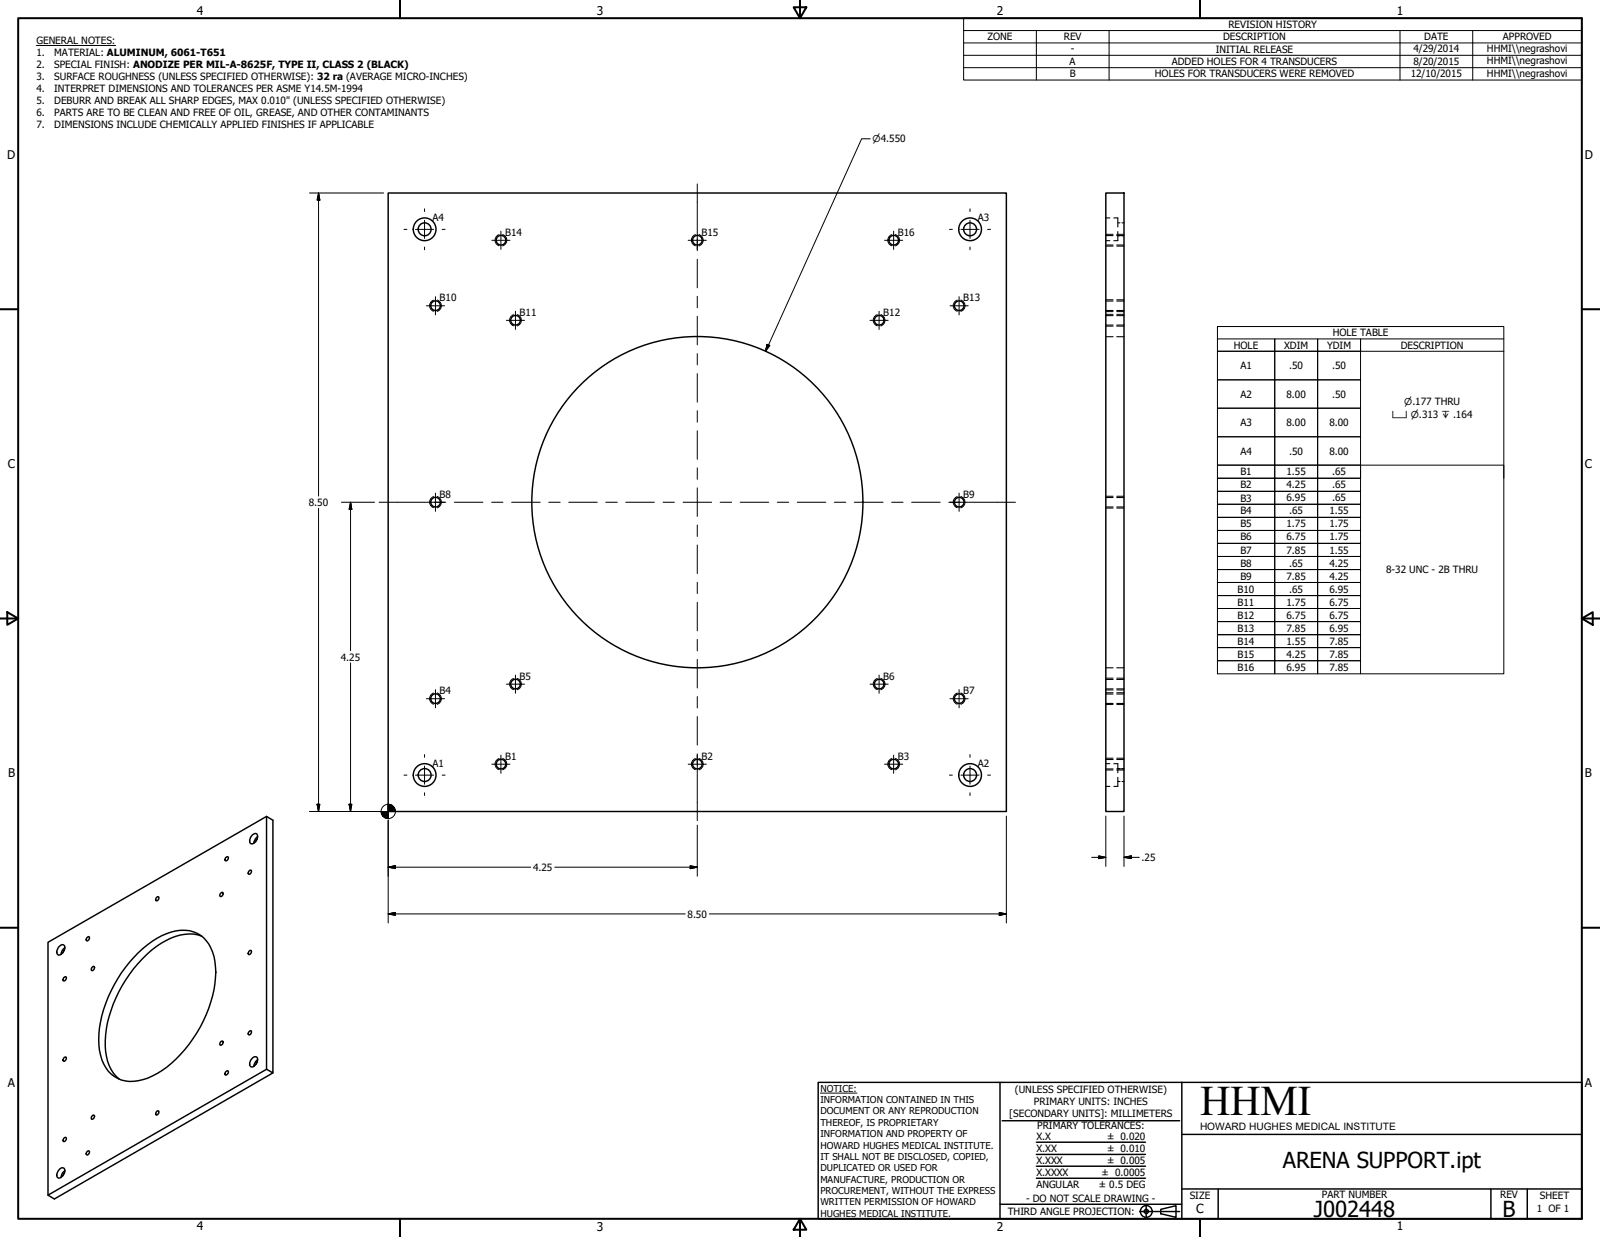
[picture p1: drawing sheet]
<svg xmlns="http://www.w3.org/2000/svg" width="559mm" height="432mm" viewBox="0 0 559 432" stroke-linecap="round" stroke-linejoin="round" font-family="sans-serif">
<!-- layer: Visible (ANSI) -->
<g fill="none" stroke="#000" stroke-width=".51">
<path d="M135.6 67.4h215.9v215.9h-215.9zM386.2 67.4h6.4v215.9h-6.4zM78.8 299.4l.6-.4a.77 .77 0 0 1 .2 1 .77 .77 0 0 1-1 .4zM88.1 291.5a1 1 0 0 1 1.8 0 2.58 2.58 0 0 1-2.1 3.1 1.94 1.94 0 0 1 .3-3.1zM89.8 292.9l-.5 .9M90 292l-.8 .8-.6 1.6M93.1 285v88.3l2.2 1.2v-88.2l-2.2-1.3-76.3 43.9v88.3l2.2 1.3 76.3-44M54.6 313.4l.5-.4a.76 .76 0 0 1 .3 1 .76 .76 0 0 1-1 .3zM77.2 311.7l.5-.2a.94 .94 0 0 1 .1 1 .94 .94 0 0 1-.9 .4l-.1-.5zM86.9 304.1l.5-.4a.76 .76 0 0 1 .3 1 .76 .76 0 0 1-1 .4zM20.8 330.3a1.02 1.02 0 0 1 1.4-.5 1.02 1.02 0 0 1 .4 1.5l-.9 1.6a1 1 0 0 1-1.8-.1v-.9zM22.4 331.7l-.4 .8"/>
<path d="M22.7 330.8l-.9 .8-.5 1.5M30.4 327.3l.5-.3a.76 .76 0 0 1 .2 .9 .76 .76 0 0 1-.9 .4zM32.3 337.6l.5-.3a.78 .78 0 0 1 .1 1 .78 .78 0 0 1-1 .3zM48.3 332.6a25.6 25.6 0 0 1 14.8-7.9 10.5 10.5 0 0 1 11.1 7.6 30.5 30.5 0 0 1-1.3 19.7 45.1 45.1 0 0 1-18 22.7 16.1 16.1 0 0 1-12.5 2.3 11.8 11.8 0 0 1-7.7-10.4 38.9 38.9 0 0 1 6.4-24.9l2.7-3.9zM70.4 326.8a15.9 15.9 0 0 0-14.1 2.4 45.4 45.4 0 0 0-19.5 34.1 15.8 15.8 0 0 0 4.9 13.4M86.9 332.1l.5-.4a.79 .79 0 0 1 .3 1 .79 .79 0 0 1-1 .4zM22.2 341.3l.6-.4a.79 .79 0 0 1 .2 1 .79 .79 0 0 1-.9 .4zM87.2 359.9l.2-.1a.76 .76 0 0 1 .3 1 .76 .76 0 0 1-1 .3v-.6zM22.2 369.4l.6-.4a.76 .76 0 0 1 .2 1 .76 .76 0 0 1-.9 .3zM77.2 363.6l.5-.2a.78 .78 0 0 1 .1 1 .78 .78 0 0 1-1 .2zM78.8 374.1l.6-.3a.8 .8 0 0 1 .2 1 .8 .8 0 0 1-1 .4zM88.1 369.4a1.03 1.03 0 0 1 1.8 0 2.58 2.58 0 0 1-2.1 3 1.87 1.87 0 0 1 .3-3z"/>
<path d="M89.8 370.8l-.5 .8M90 369.9l-.8 .7-.6 1.6M93.1 373.3l-76.3 43.9M22.2 397.4l.6-.4a.76 .76 0 0 1 .2 1 .76 .76 0 0 1-.9 .3zM32.3 389.4h.7v.6l-.5 .6-.5 .1-.1-.6zM54.6 388.1l.5-.4a.76 .76 0 0 1 .3 1 .76 .76 0 0 1-1 .4zM20.8 408.1a1.04 1.04 0 0 1 1.5-.3 1.04 1.04 0 0 1 .3 1.4l-.9 1.5a1.03 1.03 0 0 1-1.8 0v-1zM22.4 409.6l-.4 .8M22.7 408.7l-.9 .7-.5 1.6M30.4 402.1l.5-.4a.76 .76 0 0 1 .2 1 .76 .76 0 0 1-.9 .3z"/>
<circle cx="148.3" cy="80" r="2.25"/>
<circle cx="148.3" cy="80" r="4"/>
<circle cx="175" cy="83.9" r="1.68"/>
<circle cx="243.6" cy="83.9" r="1.68"/>
<circle cx="312.1" cy="83.9" r="1.68"/>
<circle cx="338.8" cy="80" r="2.25"/>
<circle cx="338.8" cy="80" r="4"/>
<circle cx="152.1" cy="106.7" r="1.68"/>
<circle cx="180.1" cy="111.8" r="1.68"/>
<circle cx="307.1" cy="111.8" r="1.68"/>
<circle cx="335" cy="106.7" r="1.68"/>
<circle cx="152.1" cy="175.3" r="1.68"/>
<circle cx="243.5" cy="175.3" r="57.8"/>
<circle cx="335" cy="175.3" r="1.68"/>
<circle cx="180.1" cy="238.8" r="1.68"/>
<circle cx="307.1" cy="238.8" r="1.68"/>
<circle cx="152.1" cy="243.9" r="1.68"/>
<circle cx="335" cy="243.9" r="1.68"/>
<circle cx="148.3" cy="270.5" r="2.25"/>
<circle cx="148.3" cy="270.5" r="4"/>
<circle cx="175" cy="266.7" r="1.68"/>
<circle cx="243.6" cy="266.7" r="1.68"/>
<circle cx="312.1" cy="266.7" r="1.68"/>
<circle cx="338.8" cy="270.5" r="2.25"/>
<circle cx="338.8" cy="270.5" r="4"/>
</g>
<!-- layer: Hidden Narrow (ANSI) -->
<g fill="none" stroke="#000" stroke-width=".35">
<path d="M174.3 81.9a2.02 2.02 0 0 0-1.4 2 2.02 2.02 0 0 0 1.4 1.9M175.6 81.9a2.1 2.1 0 0 1 1.4 2 2.1 2.1 0 0 1-1.4 2M242.9 81.9a2.02 2.02 0 0 0-1.5 2 2.02 2.02 0 0 0 1.5 1.9M244.2 81.9a2.1 2.1 0 0 1 1.4 2 2.1 2.1 0 0 1-1.4 2M311.5 81.9a2.02 2.02 0 0 0-1.5 2 2.02 2.02 0 0 0 1.5 1.9M312.7 81.9a2.1 2.1 0 0 1 1.5 2 2.1 2.1 0 0 1-1.5 2M386.2 85.9h2.5M386.2 81.8h2.5M390 85.9h2.6M390 81.8h2.6M151.4 104.8a2.02 2.02 0 0 0-1.4 1.9 2.02 2.02 0 0 0 1.4 1.9M152.7 104.7a2.1 2.1 0 0 1 1.5 2 2.1 2.1 0 0 1-1.5 2"/>
<path d="M179.4 109.9a2.02 2.02 0 0 0-1.5 1.9 2.02 2.02 0 0 0 1.5 1.9M180.7 109.8a2.1 2.1 0 0 1 1.4 2 2.1 2.1 0 0 1-1.4 2M306.4 109.9a2.02 2.02 0 0 0-1.5 1.9 2.02 2.02 0 0 0 1.5 1.9M307.7 109.8a2.1 2.1 0 0 1 1.4 2 2.1 2.1 0 0 1-1.4 2M334.3 104.8a2.02 2.02 0 0 0-1.4 1.9 2.02 2.02 0 0 0 1.4 1.9M335.6 104.7a2.1 2.1 0 0 1 1.5 2 2.1 2.1 0 0 1-1.5 2M386.2 108.8h2.5M386.2 104.6h2.5M386.2 109.7h2.5M386.2 113.9h2.5M390 108.8h2.6M390 104.6h2.6"/>
<path d="M390 109.7h2.6M390 113.9h2.6M151.4 173.4a2.02 2.02 0 0 0-1.4 1.9 2.02 2.02 0 0 0 1.4 1.9M152.7 173.3a2.1 2.1 0 0 1 1.5 2 2.1 2.1 0 0 1-1.5 2M334.3 173.4a2.02 2.02 0 0 0-1.4 1.9 2.02 2.02 0 0 0 1.4 1.9M335.6 173.3a2.1 2.1 0 0 1 1.5 2 2.1 2.1 0 0 1-1.5 2M386.2 177.4h2.5M386.2 173.2h2.5M390 177.4h2.6M390 173.2h2.6M179.4 236.9a2.02 2.02 0 0 0-1.5 1.9 2.02 2.02 0 0 0 1.5 1.9M180.7 236.8a2.1 2.1 0 0 1 1.4 2 2.1 2.1 0 0 1-1.4 2"/>
<path d="M306.4 236.9a2.02 2.02 0 0 0-1.5 1.9 2.02 2.02 0 0 0 1.5 1.9M307.7 236.8a2.1 2.1 0 0 1 1.4 2 2.1 2.1 0 0 1-1.4 2M386.2 236.7h2.5M390 236.7h2.6M151.4 241.9a2.02 2.02 0 0 0-1.4 2 2.02 2.02 0 0 0 1.4 1.9M152.7 241.9a2.1 2.1 0 0 1 1.5 2 2.1 2.1 0 0 1-1.5 2M334.3 241.9a2.02 2.02 0 0 0-1.4 2 2.02 2.02 0 0 0 1.4 1.9M335.6 241.9a2.1 2.1 0 0 1 1.5 2 2.1 2.1 0 0 1-1.5 2M386.2 245.9h2.5M386.2 241.8h2.5M386.2 240.9h2.5M390 245.9h2.6"/>
<path d="M390 241.8h2.6M390 240.9h2.6M174.3 264.8a2.02 2.02 0 0 0-1.4 1.9 2.02 2.02 0 0 0 1.4 2M175.6 264.7a2.1 2.1 0 0 1 1.4 2 2.1 2.1 0 0 1-1.4 2M242.9 264.8a2.02 2.02 0 0 0-1.5 1.9 2.02 2.02 0 0 0 1.5 2M244.2 264.7a2.1 2.1 0 0 1 1.4 2 2.1 2.1 0 0 1-1.4 2M311.5 264.8a2.02 2.02 0 0 0-1.5 1.9 2.02 2.02 0 0 0 1.5 2M312.7 264.7a2.1 2.1 0 0 1 1.5 2 2.1 2.1 0 0 1-1.5 2M386.2 268.8h2.5M386.2 264.7h2.5M390 268.8h2.6M390 264.7h2.6"/>
</g>
<!-- layer: Hidden (ANSI) -->
<g fill="none" stroke="#000" stroke-width=".38">
<path d="M386.2 76.1h1.4M389 76.1h1.4v3.1M390.4 77.8h.8M391.9 77.8h.7M386.2 84h1.4M386.2 85.5h2.5M386.2 82.2h2.5M390 85.5h2.6M390 82.2h2.6M390.4 80.8v3.2h-1.4M390.4 82.3h.8M391.9 82.3h.7"/>
<path d="M386.2 108.4h2.5M386.2 105.1h2.5M386.2 110.2h2.5M386.2 113.5h2.5M386.2 117.5h2.5M390 108.4h2.6M390 105.1h2.6M390 110.2h2.6M390 113.5h2.6M390 117.5h2.6M386.2 177h2.5M386.2 173.7h2.5"/>
<path d="M390 177h2.6M390 173.7h2.6M386.2 237.2h2.5M386.2 233.1h2.5M390 237.2h2.6M390 233.1h2.6M386.2 245.6h2.5M386.2 242.3h2.5M386.2 240.5h2.5M390 245.6h2.6M390 242.3h2.6M390 240.5h2.6"/>
<path d="M386.2 274.5h1.4M386.2 266.6h1.4M386.2 268.4h2.5M386.2 265.1h2.5M389 266.6h1.4v3.1M390 268.4h2.6M390 265.1h2.6M390.4 271.3v3.2h-1.4M390.4 272.8h.8M390.4 268.3h.8M391.9 272.8h.7M391.9 268.3h.7"/>
</g>
<!-- layer: Border (ANSI) -->
<g fill="none" stroke="#000" stroke-width=".7">
<path d="M6.3 6.3h546.1v419.1h-546.1zM139.7 0v6.3M277.2 2.5h4.4l-2.2 3.8zM279.4 0v6.3M419.1 0v6.3M0 107.9h6.3M552.4 107.9h6.4M0 215.9h6.3M2.5 213.7l3.8 2.2-3.8 2.2zM552.4 215.9l3.9-2.2v4.4zM552.4 215.9h6.4M0 323.8h6.3"/>
<path d="M552.4 323.8h6.4M139.7 425.4v6.4M279.4 425.4l2.2 3.9h-4.4zM279.4 425.4v6.4M419.1 425.4v6.4"/>
</g>
<!-- layer: Title (ANSI) -->
<g fill="none" stroke="#000" stroke-width=".51">
<path d="M285.8 377.8h266.6v47.6h-266.6zM349.2 377.8v47.6M412.7 377.8v47.6M350 391.2h62M361.9 398.7h38.1M412.7 396h139.7M361.9 411.3h38.1M361.9 407.1h38.1M361.9 403h38.1M412.7 415h139.7M425.4 415v10.4M520.7 415v10.4"/>
<path d="M533.4 415v10.4M349.2 420.4h63.5M398 422.9h14M400.3 420.6v4.6M405.4 422.1l5.3-1.2v4l-5.3-1.2z"/>
<circle cx="400.3" cy="422.9" r="2.06"/>
<circle cx="400.3" cy="422.9" r=".73"/>
</g>
<path d="M286.5 381.6h12.8" fill="none" stroke="#000" stroke-width=".35"/>
<!-- layer: Symbol (ANSI) -->
<g fill="none" stroke="#000" stroke-width=".35">
<path d="M12.7 15.9h27.7M336.5 10.7v-4.4h215.9v4.4M336.5 15h215.9M336.5 19.3h215.9M361.9 10.7v17.2M387.3 10.7v17.2M488.9 10.7v17.2M514.3 10.7v17.2M552.4 10.7h-215.9v4.3M552.4 10.7v17.2h-215.9v-12.9M336.5 23.6h215.9M425.2 118.3h20v4.3h-20h20v10h-20h20v9.9h-20h20v10h-20h20v9.9h-20h20v4.5h-20h20v4.6h-20h20v4.5h-20h20v4.6h-20h20v4.6h-20h20v4.5h-20h20v4.5h-20h20v4.6h-20h20v4.5h-20h20v4.6h-20h20v4.5h-20h20v4.6h-20h20v4.6h-20h20v4.5h-20h20v4.5h-20h20v4.6v-4.6h15v4.6v-4.6h15v4.6"/>
<path d="M425.2 114h100v121.2h-100zM445.2 118.3h15v4.3h-15zM460.2 118.3h15v4.3h-15zM525.2 118.3h-50v4.3h50M445.2 122.6h15v10h-15zM445.2 132.6h15v9.9h-15zM460.2 122.6h15v10h-15zM460.2 132.6h15v9.9h-15zM445.2 142.5h15v10h-15zM445.2 152.5h15v9.9h-15zM460.2 142.5h15v10h-15zM460.2 152.5h15v9.9h-15z"/>
<path d="M445.2 162.4h15v4.5h-15zM445.2 166.9h15v4.6h-15zM445.2 171.5h15v4.5h-15zM445.2 176h15v4.6h-15zM460.2 162.4h15v4.5h-15zM460.2 166.9h15v4.6h-15zM460.2 171.5h15v4.5h-15zM460.2 176h15v4.6h-15zM475.2 166.9v-4.5h50v4.5M445.2 180.6h15v4.6h-15zM445.2 185.2h15v4.5h-15zM445.2 189.7h15v4.5h-15z"/>
<path d="M445.2 194.2h15v4.6h-15zM445.2 198.8h15v4.5h-15zM460.2 180.6h15v4.6h-15zM460.2 185.2h15v4.5h-15zM460.2 189.7h15v4.5h-15zM460.2 194.2h15v4.6h-15zM460.2 198.8h15v4.5h-15zM445.2 203.3h15v4.6h-15zM445.2 207.9h15v4.5h-15zM445.2 212.4h15v4.6h-15zM445.2 217h15v4.6h-15zM460.2 203.3h15v4.6h-15z"/>
<path d="M460.2 207.9h15v4.5h-15zM460.2 212.4h15v4.6h-15zM460.2 217h15v4.6h-15zM445.2 221.6h15v4.5h-15zM445.2 226.1h15v4.5h-15zM460.2 221.6h15v4.5h-15zM460.2 226.1h15v4.5h-15z"/>
</g>
<!-- layer: Center Mark (ANSI) -->
<g fill="none" stroke="#000" stroke-width=".35">
<path d="M148.3 72.9v1M148.3 76.9v6.3M338.8 72.9v1M338.8 76.9v6.3M141.1 80.1h1M145.1 80.1h6.3M148.3 86.2v1M154.4 80.1h1M171.8 83.9h6.3M174.9 80.7v6.4M240.3 83.9h6.4M243.5 80.7v6.4"/>
<path d="M308.9 83.9h6.4M312.1 80.7v6.4M331.6 80.1h1M335.6 80.1h6.3M338.8 86.2v1M344.9 80.1h1M148.9 106.7h6.4M152.1 103.6v6.3M176.8 111.8h6.4M180 108.6v6.4M303.8 111.8h6.4M307 108.6v6.4"/>
<path d="M331.8 106.7h6.3M335 103.6v6.3M148.9 175.3h6.4M152.1 172.1v6.4M331.8 175.3h6.3M335 172.1v6.4M176.8 238.8h6.4M180 235.6v6.4M303.8 238.8h6.4M307 235.6v6.4M148.9 243.9h6.4M152.1 240.7v6.4"/>
<path d="M331.8 243.9h6.3M335 240.7v6.4M141.1 270.6h1M145.1 270.6h6.3M148.3 263.4v1M148.3 267.4v6.3M148.3 276.7v1M154.4 270.6h1M171.8 266.8h6.3M174.9 263.6v6.3M240.3 266.8h6.4M243.5 263.6v6.3"/>
<path d="M308.9 266.8h6.4M312.1 263.6v6.3M331.6 270.6h1M335.6 270.6h6.3M338.8 263.4v1M338.8 267.4v6.3M338.8 276.7v1M344.9 270.6h1"/>
</g>
<!-- layer: Dimension (ANSI) -->
<g fill="none" stroke="#000" stroke-width=".35">
<path d="M303.9 48.5h-3l-33.6 74.2M108.1 67.4h25.9M111.3 67.4l.4 2.4h-1zM111.3 67.4v105.8M267.9 120.2l1 .4-1.6 2.1zM111.3 177.4v105.9M119.3 175.3h11.5M122.4 175.3l.5 2.5h-1zM122.4 175.3v51.8M122.4 231.4v51.9M108.1 283.3h25.1M110.7 280.7h1l-.4 2.6z"/>
<path d="M121.9 280.7h1l-.5 2.6zM135.6 286.3v35.9M243.5 288v17.9M351.5 284.9v37.3M381.3 299.3h4.9M383.7 298.8l2.5 .5-2.5 .4zM386.2 284.9v17.6M392.6 299.3l2.5-.5v.9zM392.6 299.3h5.3M392.6 284.9v17.6M135.6 319l2.4-.5v1zM135.6 302.7l2.4-.5v1z"/>
<path d="M135.6 319h103.7M135.6 302.7h49.8M193.7 302.7h49.8M241 302.2l2.5 .5-2.5 .5zM247.7 319h103.8M349 318.5l2.5 .5-2.5 .5z"/>
<circle cx="135.6" cy="283.2" r="2.51"/>
</g>
<g fill="#000" stroke="#000" stroke-width=".35">
<path d="M111.3 67.4l.4 2.4zM111.3 67.4l.4 2.4h-1zM267.9 120.2l-.6 2.5zM267.9 120.2l1 .4-1.6 2.1zM122.4 175.3l.5 2.5zM122.4 175.3l.5 2.5h-1zM110.7 280.7l.6 2.6zM110.7 280.7h1l-.4 2.6zM121.9 280.7l.5 2.6zM121.9 280.7h1l-.5 2.6zM133.1 283.3l.7 1.7-.5-.8zM133.1 283.3l1.5 2.3-.8-.6z"/>
<path d="M133.1 283.3l2.5 2.5-1-.2zM135.6 283.3h2.4zM135.6 280.7l2.4 2.6h-2.4zM135.6 280.7v5.1zM133.1 283.3h2.5v2.5zM133.1 283.3h2.5zM137.4 281.5l.6 1.8zM136.5 280.9l.9 .6 .6 1.8zM135.6 280.7l.9 .2 1.5 2.4zM383.7 299.7l2.5-.4zM383.7 298.8l2.5 .5-2.5 .4zM392.6 299.3l2.5-.5z"/>
<path d="M392.6 299.3l2.5-.5v.9zM135.6 319l2.4-.5zM135.6 319l2.4-.5v1zM135.6 302.7l2.4-.5zM135.6 302.7l2.4-.5v1zM241 303.2l2.5-.5zM241 302.2l2.5 .5-2.5 .5zM349 319.5l2.5-.5zM349 318.5l2.5 .5-2.5 .5z"/>
</g>
<!-- layer: Centerline (ANSI) -->
<g fill="none" stroke="#000" stroke-width=".35">
<path d="M243.5 64.2v16.3M243.5 83.5v4M243.5 90.5v10M243.5 103.4v4M243.5 110.4v10M243.5 123.4v4M243.5 130.4v10M243.5 143.4v4M243.5 150.4v9.9M132.4 175.3h16.3M151.7 175.3h4M158.7 175.3h10"/>
<path d="M171.7 175.3h3.9M178.7 175.3h10M191.6 175.3h4M198.6 175.3h10M211.6 175.3h4M218.6 175.3h9.9M231.6 175.3h3.9M238.6 175.3h9.9M243.5 163.3v4M243.5 170.3v10M251.5 175.3h4M258.5 175.3h10"/>
<path d="M271.5 175.3h4M278.4 175.3h10M291.4 175.3h4M298.4 175.3h10M311.4 175.3h4M318.4 175.3h10M331.3 175.3h4M338.3 175.3h16.3M243.5 183.3v4M243.5 190.2v10M243.5 203.3v3.9M243.5 210.2v10"/>
<path d="M243.5 223.2v4M243.5 230.2v10M243.5 243.1v4M243.5 250.1v10M243.5 263.1v4M243.5 270.1v16.3"/>
</g>
<text font-size="14.7" x="419.1" y="389.2">HHMI</text>
<g font-size="7.7">
<text x="448" y="407.6">ARENA SUPPORT.ipt</text>
<text x="458.9" y="424.8">J002448</text>
<text x="524.8" y="424.7">B</text>
</g>
<text font-size="4.4" x="417.8" y="423.5">C</text>
<g font-size="4.2">
<text x="68.7" y="5.3">4</text>
<text x="208.4" y="5.3">3</text>
<text x="348.1" y="5.3">2</text>
<text x="487.8" y="5.3">1</text>
<text x="2.5" y="55.5">D</text>
<text x="553.5" y="55.5">D</text>
<text x="2.8" y="163.4">C</text>
<text x="553.5" y="163.4">C</text>
<text x="2.9" y="271.4">B</text>
<text x="553.5" y="271.4">B</text>
<text x="2.8" y="379.3">A</text>
<text x="553.5" y="379.3">A</text>
<text x="68.7" y="429.5">4</text>
<text x="208.4" y="429.6">3</text>
<text x="348.1" y="429.6">2</text>
<text x="487.8" y="429.5">1</text>
</g>
<text font-size="3.6" x="419.1" y="394.3">HOWARD HUGHES MEDICAL INSTITUTE</text>
<g font-size="3.5">
<text x="429" y="9.8">REVISION HISTORY</text>
<text x="12.7" y="15.3">GENERAL NOTES:</text>
<text x="344.9" y="14.1">ZONE</text>
<text x="371.5" y="14.1">REV</text>
<text x="427.2" y="14.1">DESCRIPTION</text>
<text x="497.4" y="14.1">DATE</text>
<text x="524.9" y="14.1">APPROVED</text>
<text x="12.7" y="19.5">1.</text>
<text x="12.7" y="23.7">2.</text>
<text x="18.9" y="19.5">MATERIAL: ALUMINUM, 6061-T651</text>
<text x="18.9" y="23.7">SPECIAL FINISH: ANODIZE PER MIL-A-8625F, TYPE II, CLASS 2 (BLACK)</text>
<text x="373.6" y="22.7">A</text>
<text x="374" y="18.3">-</text>
<text x="409.3" y="22.7">ADDED HOLES FOR 4 TRANSDUCERS</text>
<text x="424.6" y="18.4">INITIAL RELEASE</text>
<text x="493.6" y="18.2">4/29/2014</text>
<text x="493.6" y="22.5">8/20/2015</text>
<text x="519.3" y="18.1">HHMI\\negrashovi</text>
<text x="519.3" y="22.4">HHMI\\negrashovi</text>
<text x="12.7" y="27.8">3.</text>
<text x="18.9" y="27.8">SURFACE ROUGHNESS (UNLESS SPECIFIED OTHERWISE): 32 ra (AVERAGE MICRO-INCHES)</text>
<text x="373.6" y="27.1">B</text>
<text x="403.4" y="27.1">HOLES FOR TRANSDUCERS WERE REMOVED</text>
<text x="492.7" y="26.9">12/10/2015</text>
<text x="519.3" y="26.7">HHMI\\negrashovi</text>
<text x="12.7" y="32">4.</text>
<text x="18.9" y="32">INTERPRET DIMENSIONS AND TOLERANCES PER ASME Y14.5M-1994</text>
<text x="12.7" y="36.2">5.</text>
<text x="12.7" y="40.4">6.</text>
<text x="18.9" y="36.2">DEBURR AND BREAK ALL SHARP EDGES, MAX 0.010&quot; (UNLESS SPECIFIED OTHERWISE)</text>
<text x="18.9" y="40.4">PARTS ARE TO BE CLEAN AND FREE OF OIL, GREASE, AND OTHER CONTAMINANTS</text>
<text x="12.7" y="44.6">7.</text>
<text x="18.9" y="44.6">DIMENSIONS INCLUDE CHEMICALLY APPLIED FINISHES IF APPLICABLE</text>
<text x="151.1" y="77.2">A4</text>
<text x="341.6" y="77.2">A3</text>
<text x="176.4" y="82.4">B14</text>
<text x="245" y="82.4">B15</text>
<text x="313.6" y="82.4">B16</text>
<text x="153.5" y="105.2">B10</text>
<text x="336.4" y="105.2">B13</text>
<text x="181.5" y="110.3">B11</text>
<text x="308.5" y="110.3">B12</text>
<text x="465.5" y="117.4">HOLE TABLE</text>
<text x="430.9" y="121.7">HOLE</text>
<text x="448.5" y="121.7">XDIM</text>
<text x="463.5" y="121.7">YDIM</text>
<text x="489.2" y="121.7">DESCRIPTION</text>
<text x="433.2" y="128.8">A1</text>
<text x="450.2" y="128.8">.50</text>
<text x="465.3" y="128.8">.50</text>
<text x="433.2" y="138.8">A2</text>
<text x="449.3" y="138.8">8.00</text>
<text x="465.3" y="138.8">.50</text>
<text x="433.2" y="148.7">A3</text>
<text x="449.3" y="148.7">8.00</text>
<text x="464.3" y="148.7">8.00</text>
<text x="433.2" y="158.7">A4</text>
<text x="450.2" y="158.7">.50</text>
<text x="464.3" y="158.7">8.00</text>
<text x="433.2" y="165.9">B1</text>
<text x="449.3" y="165.9">1.55</text>
<text x="465.3" y="165.9">.65</text>
<text x="153.5" y="173.8">B8</text>
<text x="336.4" y="173.8">B9</text>
<text x="433.2" y="170.5">B2</text>
<text x="449.3" y="170.5">4.25</text>
<text x="465.3" y="170.5">.65</text>
<text x="107.8" y="176.6">8.50</text>
<text x="433.2" y="175.1">B3</text>
<text x="433.2" y="179.6">B4</text>
<text x="449.3" y="175">6.95</text>
<text x="450.2" y="179.6">.65</text>
<text x="464.3" y="179.6">1.55</text>
<text x="465.3" y="175">.65</text>
<text x="433.2" y="184.1">B5</text>
<text x="449.3" y="184.1">1.75</text>
<text x="464.3" y="184.1">1.75</text>
<text x="433.2" y="188.7">B6</text>
<text x="449.3" y="188.7">6.75</text>
<text x="464.3" y="188.7">1.75</text>
<text x="433.2" y="193.2">B7</text>
<text x="433.2" y="197.8">B8</text>
<text x="449.3" y="193.2">7.85</text>
<text x="450.2" y="197.8">.65</text>
<text x="464.3" y="193.2">1.55</text>
<text x="464.3" y="197.8">4.25</text>
<text x="433.2" y="202.3">B9</text>
<text x="449.3" y="202.3">7.85</text>
<text x="464.3" y="202.3">4.25</text>
<text x="484.1" y="200.1">8-32 UNC - 2B THRU</text>
<text x="432.2" y="206.9">B10</text>
<text x="450.2" y="206.9">.65</text>
<text x="464.3" y="206.9">6.95</text>
<text x="432.2" y="211.5">B11</text>
<text x="449.3" y="211.4">1.75</text>
<text x="449.3" y="216">6.75</text>
<text x="464.3" y="211.5">6.75</text>
<text x="464.3" y="216">6.75</text>
<text x="432.2" y="216">B12</text>
<text x="432.2" y="220.5">B13</text>
<text x="449.3" y="220.5">7.85</text>
<text x="464.3" y="220.5">6.95</text>
<text x="432.2" y="225.1">B14</text>
<text x="449.3" y="225">1.55</text>
<text x="464.3" y="225.1">7.85</text>
<text x="119" y="230.6">4.25</text>
<text x="432.2" y="229.6">B15</text>
<text x="449.3" y="229.6">4.25</text>
<text x="464.3" y="229.6">7.85</text>
<text x="181.5" y="237.3">B5</text>
<text x="308.5" y="237.3">B6</text>
<text x="432.2" y="234.2">B16</text>
<text x="449.3" y="234.2">6.95</text>
<text x="464.3" y="234.2">7.85</text>
<text x="153.5" y="242.4">B4</text>
<text x="336.4" y="242.4">B7</text>
<text x="151.1" y="267.7">A1</text>
<text x="176.4" y="265.2">B1</text>
<text x="245" y="265.2">B2</text>
<text x="313.6" y="265.2">B3</text>
<text x="341.6" y="267.7">A2</text>
<text x="186.2" y="304">4.25</text>
<text x="398.7" y="300.5">.25</text>
<text x="240.2" y="320.3">8.50</text>
<text x="354.5" y="381.6">(UNLESS SPECIFIED OTHERWISE)</text>
<text x="352.5" y="390">[SECONDARY UNITS]: MILLIMETERS</text>
<text x="361.1" y="385.8">PRIMARY UNITS: INCHES</text>
<text x="362.3" y="394.1">PRIMARY TOLERANCES:</text>
<text x="361.9" y="397.9">X.X</text>
<text x="386.7" y="398">± 0.020</text>
<text x="361.9" y="402.1">X.XX</text>
<text x="361.9" y="406.3">X.XXX</text>
<text x="386.7" y="402.1">± 0.010</text>
<text x="386.7" y="406.3">± 0.005</text>
<text x="361.9" y="410.5">X.XXXX</text>
<text x="384.7" y="410.5">± 0.0005</text>
<text x="358.4" y="419.7">- DO NOT SCALE DRAWING -</text>
<text x="361.9" y="414.6">ANGULAR</text>
<text x="383.8" y="414.7">± 0.5 DEG</text>
<text x="415.5" y="418.4">SIZE</text>
<text x="461.6" y="418.3">PART NUMBER</text>
<text x="523.9" y="418.3">REV</text>
<text x="537.8" y="418.4">SHEET</text>
<text x="352" y="424.2">THIRD ANGLE PROJECTION:</text>
<text x="536.7" y="423.2">1 OF 1</text>
</g>
<g font-size="3.3">
<text x="304.7" y="49.7">⌀4.550</text>
<text x="490.4" y="141.5">⌀.177 THRU</text>
<text x="486.1" y="145.9">⌴ ⌀.313 ↧ .164</text>
<text x="286.5" y="381.1">NOTICE:</text>
<text x="286.5" y="385">INFORMATION CONTAINED IN THIS</text>
<text x="286.5" y="389">DOCUMENT OR ANY REPRODUCTION</text>
<text x="286.5" y="392.9">THEREOF, IS PROPRIETARY</text>
<text x="286.5" y="396.9">INFORMATION AND PROPERTY OF</text>
<text x="286.5" y="400.9">HOWARD HUGHES MEDICAL INSTITUTE.</text>
<text x="286.5" y="404.9">IT SHALL NOT BE DISCLOSED, COPIED,</text>
<text x="286.5" y="408.9">DUPLICATED OR USED FOR</text>
<text x="286.5" y="412.8">MANUFACTURE, PRODUCTION OR</text>
<text x="286.5" y="416.8">PROCUREMENT, WITHOUT THE EXPRESS</text>
<text x="286.5" y="420.8">WRITTEN PERMISSION OF HOWARD</text>
<text x="286.5" y="424.8">HUGHES MEDICAL INSTITUTE.</text>
</g>
</svg>
